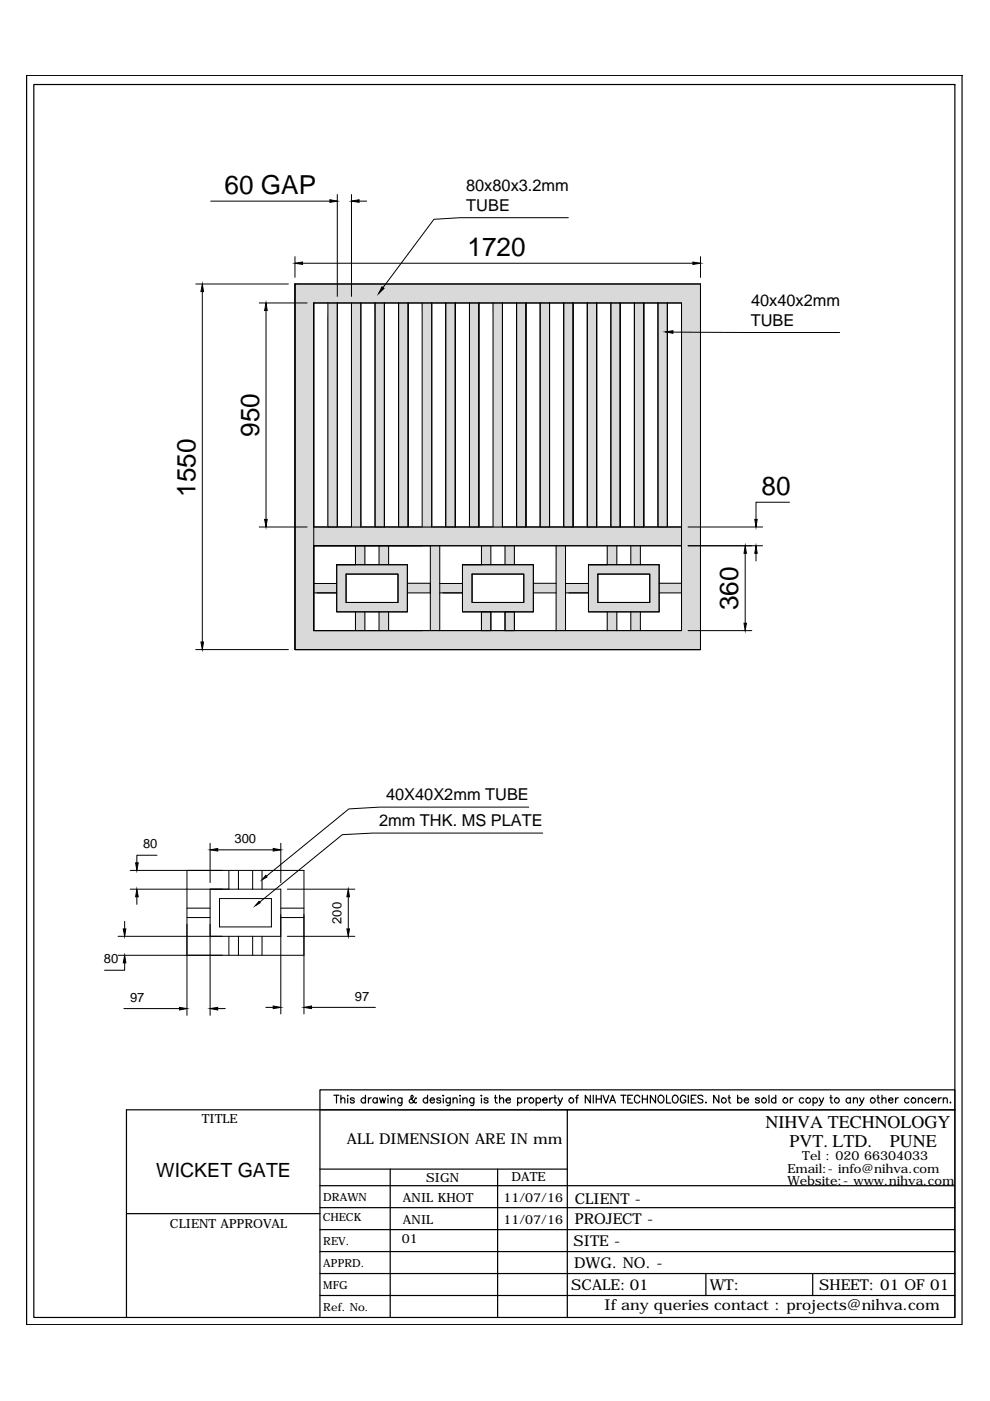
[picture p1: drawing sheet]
<svg xmlns="http://www.w3.org/2000/svg" width="210mm" height="297mm" viewBox="0 0 210 297" stroke-linecap="round" stroke-linejoin="round" font-family="sans-serif">
<!-- layer: 0 -->
<g fill="none" stroke="#000" stroke-width=".21">
<path d="M44.7 42.6h25.2M62.5 54.4v4.4M64.1 55.8h82.8M71.5 41.2v21.6M74.5 41.2v21.6M76.1 42.6h1.6M120.5 46.2h-22.9l-5.6 .3-10.8 14.5M148.5 54.4v4.4M41.5 60.2h19.6M42.9 61.8v74.3M55 64.2h10.1M56.4 65.8v44.3"/>
<path d="M62.5 60.2v77.5h86M62.5 60.2v77.5h86v-77.5M62.5 60.2h86v77.5h-86zM62.5 60.2h86M66.5 64.2h78v47.5h-78zM66.5 64.2h78v69.5h-78zM74.5 64.2v47.5M76.5 64.2v47.5M89.5 64.2v47.5M91.5 64.2v47.5M104.5 64.2v47.5M106.5 64.2v47.5"/>
<path d="M142.7 70.4l35.3 .1M148.5 60.2v77.5M55 111.7h10.1M66.5 115.7h78v18h-78zM66.5 115.7h78M66.5 111.7h78M69.5 111.7v-47.5v47.5h2v-47.5v47.5M71.4 119.7h15v10h-15zM75.4 115.7v4M77.4 115.7v4M79.5 111.7v-47.5v47.5h2v-47.5v47.5M80.4 115.7v4"/>
<path d="M82.4 115.7v4M84.5 111.7v-47.5v47.5h2v-47.5v47.5M91.2 115.7v18M93.2 115.7v18M94.5 111.7v-47.5v47.5h2v-47.5v47.5M98.1 119.7h15v10h-15zM99.5 111.7v-47.5v47.5h2v-47.5v47.5M102.1 115.7v4M104.1 115.7v4M107.1 115.7v4M109.1 115.7v4M109.5 111.7v-47.5v47.5h2v-47.5v47.5"/>
<path d="M114.5 111.7v-47.5v47.5h2v-47.5v47.5M117.9 115.7v18M119.5 111.7v-47.5v47.5h2v-47.5v47.5M119.9 115.7v18M124.5 111.7v-47.5v47.5h2v-47.5v47.5M124.8 119.7h15v10h-15zM128.7 115.7v4M129.5 111.7v-47.5v47.5h2v-47.5v47.5M130.8 115.7v4M133.7 115.7v4M134.5 111.7v-47.5v47.5h2v-47.5v47.5M135.8 115.7v4"/>
<path d="M139.5 111.7v-47.5v47.5h2v-47.5v47.5M145.9 115.7h15.8M145.9 111.7h15.8M158 117.3v14.8M160.3 117.3v1.6M167.4 106.5h-7.1v3.6M41.5 137.7h19.6M66.5 125.7h4.9M66.5 123.7h4.9M73.4 121.7h11v6h-11zM75.4 129.7v4M77.4 129.7v4"/>
<path d="M80.4 129.7v4M82.4 129.7v4M86.4 125.7h4.8M86.4 123.7h4.8M93.2 125.7h4.9M93.2 123.7h4.9M100.1 121.7h11v6h-11zM102.1 129.7h2v4h-2zM102.1 129.7v4M104.1 129.7v4M107.1 129.7h2v4h-2zM107.1 129.7v4"/>
<path d="M109.1 129.7v4M113.1 125.7h4.8M113.1 123.7h4.8M119.9 125.7h4.9M119.9 123.7h4.9M126.8 121.7h11v6h-11zM128.7 129.7v4M130.8 129.7v4M133.7 129.7v4M135.8 129.7v4M139.8 125.7h4.7M139.8 123.7h4.7"/>
<path d="M145.9 133.7h13.5M44.5 178.8v8.3M59.5 178.8v8.3M112.1 171.1h-31.6l-6.5 .4-17.5 14.3M115.1 176.6h-36l-6.5 .4-17.6 14.3M25 198.5h34.5M26.4 195.3v1.6M27.6 188.5h31.9v26.5M27.6 184.5h36.8v30.5M29 190.1v1.6M33.3 181.3h-4.3v1.6M39.6 192.5h4.9"/>
<path d="M39.6 194.5h4.9M39.6 184.5v30.8M44.5 188.5v26.8M46.2 180.2h11.7M46.5 190.5h11v6h-11zM48.5 184.5v4M48.5 198.5v4M50.6 184.5v4M50.6 198.5v4M53.6 184.5v4M53.6 198.5v4M55.6 184.5v4"/>
<path d="M55.6 198.5v4M59.5 192.5h4.9M59.5 194.5h4.9M60.9 188.5h14.3M60.9 198.5h14.3M73.8 190.1v6.8M25 202.5h39.4M26.3 213.8h11.8M26.4 204.1v1.6h-4.2M46.2 213.8h1.6M56.4 213.6h1.5M66.1 213.6h13.5"/>
</g>
<g fill="#d9d9d9" stroke="#d9d9d9" stroke-width=".21">
<path d="M66.5 111.7v4h78zM66.5 111.7h78v4z"/>
<path d="M117.9 115.7v18h2zM117.9 115.7h2v18z"/>
<path d="M91.2 115.7v18h2zM91.2 115.7h2v18z"/>
<path d="M62.5 60.2v4h86zM62.5 60.2h86v4z"/>
<path d="M62.5 64.2v51.5h4zM62.5 64.2h4v51.5z"/>
<path d="M144.5 64.2v69.5h4zM144.5 64.2h4v69.5z"/>
<path d="M62.5 115.7v18h4zM62.5 115.7h4v18z"/>
<path d="M62.5 133.7v4h86zM62.5 133.7h86v4z"/>
<path d="M133.7 115.7v4h2.1zM133.7 115.7h2.1v4z"/>
<path d="M128.7 115.7v4h2.1zM128.7 115.7h2.1v4z"/>
<path d="M107.1 115.7v4h2zM107.1 115.7h2v4z"/>
<path d="M102.1 115.7v4h2zM102.1 115.7h2v4z"/>
<path d="M80.4 115.7v4h2zM80.4 115.7h2v4z"/>
<path d="M75.4 115.7v4h2zM75.4 115.7h2v4z"/>
<path d="M124.8 119.7v2h15zM124.8 119.7h15v2z"/>
<path d="M98.1 119.7v2h15zM98.1 119.7h15v2z"/>
<path d="M71.4 119.7v2h15zM71.4 119.7h15v2z"/>
<path d="M137.8 121.7v2h2zM137.8 121.7h2v2z"/>
<path d="M139.8 123.7h4.7zM139.8 123.7h4.7z"/>
<path d="M137.8 123.7h2zM137.8 123.7h2z"/>
<path d="M98.1 121.7v2h2zM98.1 121.7h2v2z"/>
<path d="M86.4 123.7h4.8zM86.4 123.7h4.8z"/>
<path d="M84.4 121.7v2h2zM84.4 121.7h2v2z"/>
<path d="M71.4 121.7v2h2zM71.4 121.7h2v2z"/>
<path d="M139.8 123.7v2h4.7zM139.8 123.7h4.7v2z"/>
<path d="M113.1 123.7v2h4.8zM113.1 123.7h4.8v2z"/>
<path d="M86.4 123.7v2h4.8zM86.4 123.7h4.8v2z"/>
<path d="M84.4 123.7v2h2zM84.4 123.7h2v2z"/>
<path d="M71.4 123.7v2h2zM71.4 123.7h2v2z"/>
<path d="M66.5 123.7v2h4.9zM66.5 123.7h4.9v2z"/>
<path d="M119.9 123.7v2h4.9zM119.9 123.7h4.9v2z"/>
<path d="M98.1 123.7v2h2zM98.1 123.7h2v2z"/>
<path d="M93.2 123.7v2h4.9zM93.2 123.7h4.9v2z"/>
<path d="M71.4 125.7h2zM71.4 125.7h2z"/>
<path d="M66.5 125.7h4.9zM66.5 125.7h4.9z"/>
<path d="M137.8 123.7v4h2zM137.8 123.7h2v4z"/>
<path d="M124.8 121.7v6h2zM124.8 121.7h2v6z"/>
<path d="M111.1 121.7v6h2zM111.1 121.7h2v6z"/>
<path d="M98.1 125.7v2h2zM98.1 125.7h2v2z"/>
<path d="M84.4 125.7v2h2zM84.4 125.7h2v2z"/>
<path d="M71.4 125.7v2h2zM71.4 125.7h2v2z"/>
<path d="M124.8 127.7v2h15zM124.8 127.7h15v2z"/>
<path d="M98.1 127.7v2h15zM98.1 127.7h15v2z"/>
<path d="M71.4 127.7v2h15zM71.4 127.7h15v2z"/>
<path d="M133.7 129.7v4h2.1zM133.7 129.7h2.1v4z"/>
<path d="M128.7 129.7v4h2.1zM128.7 129.7h2.1v4z"/>
<path d="M107.1 129.7v4h2zM107.1 129.7h2v4z"/>
<path d="M102.1 129.7v4h2zM102.1 129.7h2v4z"/>
<path d="M80.4 129.7v4h2zM80.4 129.7h2v4z"/>
<path d="M75.4 129.7v4h2zM75.4 129.7h2v4z"/>
<path d="M139.5 64.2v47.5h2zM139.5 64.2h2v47.5z"/>
<path d="M134.5 64.2v47.5h2zM134.5 64.2h2v47.5z"/>
<path d="M129.5 64.2v47.5h2zM129.5 64.2h2v47.5z"/>
<path d="M124.5 64.2v47.5h2zM124.5 64.2h2v47.5z"/>
<path d="M119.5 64.2v47.5h2zM119.5 64.2h2v47.5z"/>
<path d="M114.5 64.2v47.5h2zM114.5 64.2h2v47.5z"/>
<path d="M109.5 64.2v47.5h2zM109.5 64.2h2v47.5z"/>
<path d="M104.5 64.2v47.5h2zM104.5 64.2h2v47.5z"/>
<path d="M99.5 64.2v47.5h2zM99.5 64.2h2v47.5z"/>
<path d="M94.5 64.2v47.5h2zM94.5 64.2h2v47.5z"/>
<path d="M89.5 64.2v47.5h2zM89.5 64.2h2v47.5z"/>
<path d="M84.5 64.2v47.5h2zM84.5 64.2h2v47.5z"/>
<path d="M79.5 64.2v47.5h2zM79.5 64.2h2v47.5z"/>
<path d="M74.5 64.2v47.5h2zM74.5 64.2h2v47.5z"/>
<path d="M69.5 64.2v47.5h2zM69.5 64.2h2v47.5z"/>
</g>
<g fill="none" stroke="#000" stroke-width=".25">
<path d="M5.6 16h198.4v264.9h-198.4zM7.2 17.9h195.3v261.4h-195.3zM67.8 235.3v44M70.8 232.2h1.1M71.3 232.2v1.7M72.3 233.1l.4-.3h.3l.1 1.1M72.3 232.2v1.7M73.7 232.2v.2zM73.7 232.8v1.1M75.1 233a.47 .47 0 0 0-.4-.3 .47 .47 0 0 0-.4 .3l.7 .4 .1 .2a.47 .47 0 0 1-.4 .3 .47 .47 0 0 1-.4-.3M77.5 233a.52 .52 0 0 0-.8-.1 .52 .52 0 0 0 0 .8 .52 .52 0 0 0 .8-.1M77.5 232.2v1.7"/>
<path d="M78.1 232.8v1.1M78.7 232.8a.5 .5 0 0 0-.6 .4M80 233a.52 .52 0 0 0-.8-.1 .52 .52 0 0 0 0 .8 .52 .52 0 0 0 .8-.1M80 232.8v1.1M80.5 232.8l.3 1.1 .3-1.1 .3 1.1 .4-1.1M82.3 232.2v.2zM82.3 232.8v1.1M82.9 233.1l.4-.3h.4v1.1M82.9 232.8v1.1M85.2 232.8l-.1 1.4-.2 .2-.4-.1M85.2 233a.52 .52 0 0 0-.7-.1 .52 .52 0 0 0 0 .8 .52 .52 0 0 0 .7-.1M88.3 232.9l-.1-.1-.4 .6a.53 .53 0 0 1-.5 .5 .53 .53 0 0 1-.5-.5l.1-.3 .6-.3a.33 .33 0 0 0-.2-.6 .52 .52 0 0 0 0 .9l.6 .7 .3 .1 .1-.2"/>
<path d="M90.6 233a.52 .52 0 0 0-.7-.1 .52 .52 0 0 0 0 .8 .52 .52 0 0 0 .7-.1M90.6 232.2v1.7M91.2 233.2h.9a.5 .5 0 0 0-.7-.4 .5 .5 0 0 0-.1 .8 .47 .47 0 0 0 .4 .3 .47 .47 0 0 0 .4-.3M93.4 233a.47 .47 0 0 0-.4-.3 .47 .47 0 0 0-.4 .3l.8 .4v.2a.47 .47 0 0 1-.4 .3 .47 .47 0 0 1-.4-.3M94 232.2v.2zM94 232.8v1.1M95.5 232.8l-.1 1.4-.3 .2-.3-.1M95.5 233a.52 .52 0 0 0-.8-.1 .52 .52 0 0 0 0 .8 .52 .52 0 0 0 .8-.1M96.1 233.1l.3-.3h.4l.1 1.1M96.1 232.8v1.1M97.6 232.2v.2zM97.6 232.8v1.1"/>
<path d="M98.1 233.1l.5-.3h.3l.1 1.1M98.1 232.8v1.1M100.5 232.8l-.1 1.4-.2 .2-.4-.1M100.5 233a.52 .52 0 0 0-.8-.1 .52 .52 0 0 0 0 .8 .52 .52 0 0 0 .8-.1M102.1 232.2v.2zM102.1 232.8v1.1M103.5 233a.47 .47 0 0 0-.4-.3 .47 .47 0 0 0-.5 .3l.8 .4 .1 .2a.47 .47 0 0 1-.4 .3 .47 .47 0 0 1-.5-.3M104.8 232.8h.6M105 232.2v1.3l.1 .3 .4 .1M105.9 233.1l.4-.3h.4l.1 1.1M105.9 232.2v1.7M107.3 233.2h.9a.52 .52 0 0 0-.6-.4 .52 .52 0 0 0-.4 .6 .52 .52 0 0 0 .5 .5l.5-.3"/>
<path d="M109.7 233a.52 .52 0 0 1 .8-.1 .52 .52 0 0 1 0 .8 .52 .52 0 0 1-.8-.1M109.7 232.8v1.6M111.2 232.8v1.1M111.9 232.8a.52 .52 0 0 0-.7 .4M113.7 233a.52 .52 0 0 1 .7-.1 .52 .52 0 0 1 0 .8 .52 .52 0 0 1-.7-.1M113.7 232.8v1.6M115.1 233.2h.9a.52 .52 0 0 0-.6-.4 .52 .52 0 0 0-.4 .6 .52 .52 0 0 0 .5 .5h.2l.3-.3M116.6 232.8v1.1M117.2 232.8h-.4l-.2 .4M117.4 232.8h.6M117.7 232.2v1.6l.3 .1M118.3 232.8l.5 1.1 .5-1.1"/>
<path d="M118.8 233.9l-.3 .4-.2 .1M120.3 235.3v44M122 232.8h.6M122.7 232.2l-.4 .1v1.6M125.2 232.2v1.7l-1.1-1.7v1.7M125.8 232.2v1.7M126.4 232.2v1.7M126.4 233h1.1M127.5 232.2v1.7M127.9 232.2l.6 1.7 .6-1.7M129.3 233.9l.6-1.7 .6 1.7M129.5 233.3h.8"/>
<path d="M131.6 232.2h1.1M132.2 232.2v1.7M133.1 233h.6M134.1 232.2h-1v1.7h1M135.7 232.6a.58 .58 0 0 0-.7-.4 .58 .58 0 0 0-.5 .6v.4a.59 .59 0 0 0 .5 .7 .59 .59 0 0 0 .7-.4M136.2 233h1.1M136.2 232.2v1.7M137.3 232.2v1.7M139 232.2v1.7l-1.1-1.7v1.7M139.7 232.5a.74 .74 0 0 1 1 .1 .74 .74 0 0 1-.1 1 .74 .74 0 0 1-1-.1 .74 .74 0 0 1 .1-1zM141.3 232.2v1.7h.9M142.7 232.5a.74 .74 0 0 1 1 .1 .74 .74 0 0 1-.1 1l-.1 .2a.79 .79 0 0 1-1-.4 .79 .79 0 0 1 .2-.9z"/>
<path d="M145.4 232.6a.58 .58 0 0 0-.7-.4 .58 .58 0 0 0-.5 .6 .67 .67 0 0 0 .2 .9 .67 .67 0 0 0 .9-.1l.1-.4h-.4M145.9 232.2v1.7M146.6 233h.6M147.6 232.2h-1v1.7h1M149 232.5a.58 .58 0 0 0-.6-.3 .58 .58 0 0 0-.4 .4l.1 .2 .8 .3 .1 .5a.65 .65 0 0 1-1 0M149.6 233.8h.1zM152.4 232.2v1.7l-1.1-1.7v1.7M154.4 232.8h.5M154.6 232.2v1.3l.1 .3 .3 .1M156.4 233a.52 .52 0 0 1 .8-.1 .52 .52 0 0 1 0 .8 .52 .52 0 0 1-.8-.1M156.4 232.2v1.7M157.8 233.2h.9a.52 .52 0 0 0-.6-.4 .52 .52 0 0 0-.4 .6 .52 .52 0 0 0 .5 .5h.2l.3-.3"/>
<path d="M161 233a.47 .47 0 0 0-.4-.3 .47 .47 0 0 0-.4 .3l.7 .4 .1 .2a.47 .47 0 0 1-.4 .3 .47 .47 0 0 1-.4-.3M163 232.2v1.7M164.5 233a.52 .52 0 0 0-.8-.1 .52 .52 0 0 0 0 .8 .52 .52 0 0 0 .8-.1M164.5 232.2v1.7M167.6 232.8v1.1M168.2 232.8a.5 .5 0 0 0-.6 .4M170.4 233a.52 .52 0 0 0-.8-.1 .52 .52 0 0 0 0 .8 .52 .52 0 0 0 .8-.1M172.4 233a.52 .52 0 0 1 .8-.1 .52 .52 0 0 1 0 .8 .52 .52 0 0 1-.8-.1M172.4 232.8v1.6M173.7 232.8l.5 1.1 .4-1.1M174.2 233.9l-.2 .3-.4 .2M176 232.8h.5"/>
<path d="M176.2 232.2v1.3v.3l.3 .1M180.3 233a.52 .52 0 0 0-.8-.1 .52 .52 0 0 0 0 .8 .52 .52 0 0 0 .8-.1M180.3 232.8v1.1M180.9 233.1l.4-.3h.4l.1 1.1M180.9 232.8v1.1M182.3 232.8l.4 1.1 .5-1.1M182.7 233.9l-.5 .5M185.9 232.8h.6M186.2 232.2v1.3v.3l.3 .1M187 233.1l.4-.3h.4v1.1M187 232.2v1.7M188.4 233.2h.9a.52 .52 0 0 0-.5-.4 .52 .52 0 0 0-.5 .6 .52 .52 0 0 0 .5 .5h.2l.3-.3"/>
<path d="M189.9 232.8v1.1M190.5 232.8a.5 .5 0 0 0-.6 .4M192.7 233a.52 .52 0 0 0-.8-.1 .52 .52 0 0 0 0 .8 .52 .52 0 0 0 .8-.1M194.7 233.1l.4-.3h.4l.1 1.1M194.7 232.8v1.1M197 233a.52 .52 0 0 0-.7-.1 .52 .52 0 0 0 0 .8 .52 .52 0 0 0 .7-.1M197.5 233.2h.9a.52 .52 0 0 0-.5-.4 .52 .52 0 0 0-.5 .6 .52 .52 0 0 0 .5 .5h.2l.3-.3M199 232.8v1.1M199.6 232.8a.5 .5 0 0 0-.6 .4M200 233.1l.4-.3h.4v1.1M200 232.8v1.1M201.4 233.8h.2z"/>
<path d="M26.8 257.3h41M67.8 256h134.7M67.8 251.4h134.7M67.8 247.9h52.5M82.7 247.9v31.4M105.5 247.9v31.4M26.8 279.3v-44h175.7h-134.7v-4.2h134.7v48.2M67.8 265.4h134.7M67.8 260.7h134.7M67.8 270h134.7M67.8 274.7h134.7M149.7 270v4.7"/>
<path d="M172.3 270v4.7"/>
<circle cx="112.7" cy="233.3" r=".53"/>
<circle cx="121.1" cy="233.3" r=".53"/>
<circle cx="153.5" cy="233.3" r=".53"/>
<circle cx="162" cy="233.3" r=".53"/>
<circle cx="166.5" cy="233.3" r=".53"/>
<circle cx="171.4" cy="233.3" r=".54"/>
<circle cx="177.4" cy="233.3" r=".53"/>
<circle cx="185.1" cy="233.3" r=".53"/>
<circle cx="193.7" cy="233.3" r=".53"/>
</g>
<g fill="#000" stroke="#000" stroke-width=".21">
<path d="M62.5 55.8l1.6-.2v.5zM69.9 42.3l1.6 .3-1.6 .3zM74.5 42.6l1.6-.3v.6zM146.9 55.6l1.6 .2-1.6 .3zM42.9 60.2l.3 1.6h-.6zM56.4 64.2l.3 1.6h-.6zM81 60.8l.4 .3-1.1 1.1zM141.1 70.4l1.6-.3v.6zM56.1 110.1h.6l-.3 1.6zM158 115.7l.3 1.6h-.6zM160.3 115.7l.2 1.6h-.5zM160 110.1h.5l-.2 1.6z"/>
<path d="M42.6 136.1h.6l-.3 1.6zM157.7 132.1h.6l-.3 1.6zM44.5 180.2l1.7-.3v.5zM57.9 179.9l1.6 .3-1.6 .2zM26.1 196.9h.6l-.3 1.6zM29 188.5l.3 1.6h-.5zM28.8 182.9h.5l-.3 1.6zM54.9 191.1l.3 .3-1.1 .6zM56.4 185.6l.2 .3-1 .6zM73.8 188.5l.3 1.6h-.6zM73.5 196.9h.6l-.3 1.6zM26.4 202.5l.3 1.6h-.6z"/>
<path d="M38.1 213.6l1.5 .2-1.5 .3zM44.5 213.8l1.7-.2v.5zM57.9 213.3l1.6 .3-1.6 .2zM64.4 213.6l1.7-.3v.5z"/>
</g>
<g font-size="5.5">
<text x="47.6" y="41.1">60 GAP</text>
<text x="99.1" y="54.3">1720</text>
<text x="54.9" y="92.6" transform="rotate(-90 54.9 92.6)">950</text>
<text x="41.4" y="105.3" transform="rotate(-90 41.4 105.3)">1550</text>
<text x="161.5" y="105">80</text>
<text x="156.5" y="129.4" transform="rotate(-90 156.5 129.4)">360</text>
</g>
<text font-size="4.1" x="33.1" y="249.5">WICKET GATE</text>
<g font-size="3.8">
<text x="162.3" y="239.2">NIHVA TECHNOLOGY</text>
<text x="167.4" y="243.2">PVT. LTD.</text>
<text x="188.7" y="243.2">PUNE</text>
</g>
<g font-size="3.5">
<text x="98.8" y="40.5">80x80x3.2mm</text>
<text x="98.9" y="44.7">TUBE</text>
<text x="159.2" y="64.9">40x40x2mm</text>
<text x="159.2" y="69">TUBE</text>
<text x="81.8" y="169.7">40X40X2mm TUBE</text>
<text x="80.4" y="175.2">2mm THK. MS PLATE</text>
</g>
<g font-size="3.2">
<text x="73.5" y="242.5">ALL DIMENSION ARE IN mm</text>
<text x="121.8" y="255.2">CLIENT -</text>
<text x="121.8" y="259.5">PROJECT -</text>
<text x="121.6" y="264.1">SITE -</text>
<text x="121.7" y="268.8">DWG. NO. -</text>
<text x="121.1" y="273.4">SCALE: 01</text>
<text x="150.5" y="273.4">WT:</text>
<text x="173.7" y="273.4">SHEET: 01 OF 01</text>
<text x="128.2" y="277.8">If any queries contact : projects@nihva.com</text>
</g>
<g font-size="2.8">
<text x="30.3" y="179.9">80</text>
<text x="49.7" y="178.7">300</text>
<text x="72.4" y="195.8" transform="rotate(-90 72.4 195.8)">200</text>
<text x="22" y="204.3">80</text>
<text x="27.6" y="212.4">97</text>
<text x="75.2" y="212.1">97</text>
</g>
<g font-size="2.7">
<text x="42.8" y="238.2">TITLE</text>
<text x="170.1" y="245.9">Tel : 020 66304033</text>
<text x="90.4" y="250.7">SIGN</text>
<text x="108.5" y="250.5">DATE</text>
<text x="166.9" y="251.2">Website:- www.nihva.com</text>
<text x="167" y="248.6">Email:- info@nihva.com</text>
<text x="85.4" y="254.8">ANIL KHOT</text>
<text x="106.8" y="254.8">11/07/16</text>
<text x="36" y="260.3">CLIENT APPROVAL</text>
<text x="85.2" y="263.5">01</text>
<text x="85.4" y="259.5">ANIL</text>
<text x="106.8" y="259.5">11/07/16</text>
</g>
<g font-size="2.4">
<text x="68.6" y="254.7">DRAWN</text>
<text x="68.4" y="258.8">CHECK</text>
<text x="68.6" y="264">REV.</text>
<text x="68.6" y="268.7">APPRD.</text>
<text x="68.6" y="273.3">MFG</text>
<text x="68.6" y="278">Ref. No.</text>
</g>
</svg>
